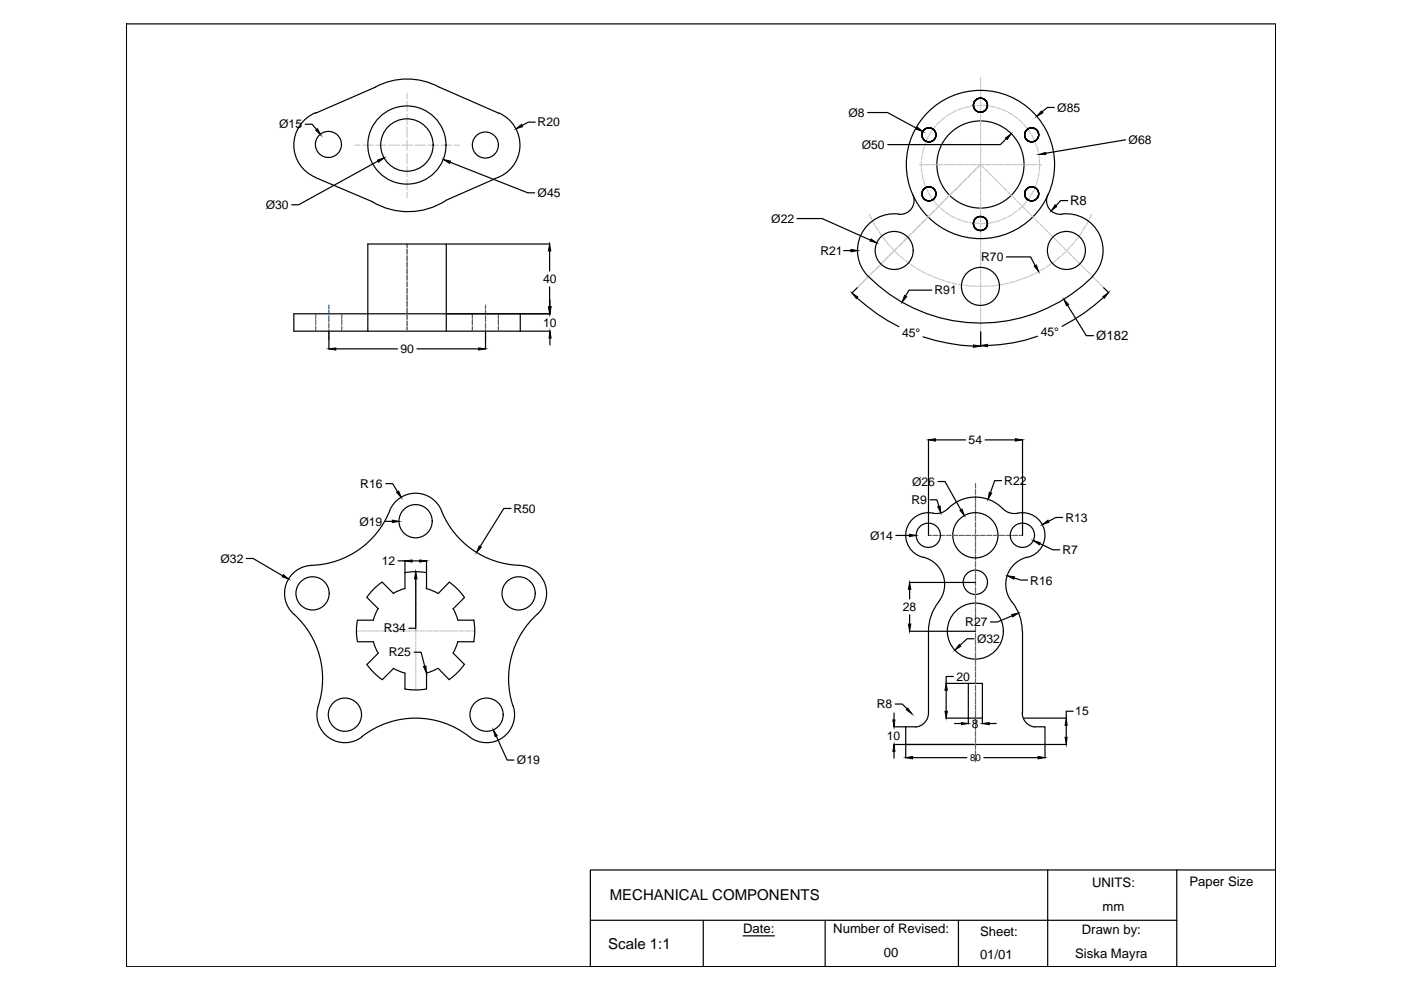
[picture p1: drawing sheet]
<svg xmlns="http://www.w3.org/2000/svg" width="297mm" height="210mm" viewBox="0 0 297 210" stroke-linecap="round" stroke-linejoin="round" font-family="sans-serif">
<g fill="none" stroke="#c7c8ca" stroke-width=".25">
<path d="M86.3 19.7v1.2M207.9 16.4v.8M207.9 17.5v1.1M207.9 18.8v1.2M75.3 30.8h1M76.9 30.8h2.2M79.7 30.8h2.2M82.4 30.8h2.3M85.2 30.8h2.2M86.3 21.4v2.2M86.3 24.2v2.2M86.3 26.9v2.2"/>
<path d="M86.3 29.7v2.2M86.3 32.5v2.2M86.3 35.2v2.3M86.3 38v2.2M88 30.8h2.2M90.7 30.8h2.3M93.5 30.8h2.2M96.3 30.8h1.1M195 34.9h.8M195.3 35.6l.2 1.1M195.3 34.2v1.2M195.5 37l.3 1.1"/>
<path d="M195.5 32.9l-.1 1.1M195.8 31.5l-.2 1.1M195.8 38.3l.4 1.1M196 34.9h1.1M196.3 30.2l-.4 1M196.3 39.6l.4 1M196.9 28.9l-.6 1.1M197.4 34.9h1.1M197.6 27.7l-.6 1M198.4 26.7l-.7 .8M198.8 34.9h1.1M199.4 25.7l-.8 .8"/>
<path d="M200.2 34.9h1.1M200.4 24.8l-.8 .7M201.6 34.9h1.1M201.6 24.1l-.9 .5M202.8 23.4l-1 .5M203 34.9h1M203.1 39.7l-.8 .8M204 38.7l-.7 .8M204.2 23l-1.1 .3M204.4 34.9h1M205 37.8l-.8 .7M205.5 22.6l-1.1 .2"/>
<path d="M205.7 34.9h1.1M206 36.8l-.8 .8M206.8 22.4l-1.1 .1M207 35.8l-.8 .8M207.1 34.9h1.6M207.1 35.6l.8-.7 .7 .7M207.9 20.2v1.2M207.9 21.6v1.1M207.9 23v1.1M207.9 24.4v1.1M207.9 25.8v1.1M207.9 27.2v1.1"/>
<path d="M207.9 28.6v1M207.9 30v1M207.9 31.4v1M207.9 32.7v1.1M207.9 34.1v1.8M207.9 36.2v1.1M207.9 37.5v1.2M207.9 38.9v1.2M208.2 22.3l-1.1 .1M208.5 22.3l1.1 .2M208.8 35.8l.8 .8M208.9 34.9h1.2"/>
<path d="M209.7 36.8l.9 .8M209.9 22.5l1.1 .2M210.3 34.9h1.2M210.8 37.8l.7 .7M211.2 22.8l1.1 .4M211.7 34.9h1.1M211.7 38.7l.8 .8M212.5 23.2l1.1 .5M212.7 39.7l.8 .8M213.1 34.9h1.1M213.7 23.8l1.1 .6M214.5 34.9h1.1"/>
<path d="M215 24.6l.8 .6M215.8 34.9h1.2M216 25.4l.9 .7M217.1 26.3l.6 .9M217.2 34.9h1.2M217.9 27.4l.7 .9M218.6 34.9h1.1M218.7 28.6l.5 .9M219.3 29.8l.4 1M219.7 39.2l-.4 1M219.8 31.1l.3 1M220 37.8l-.2 1.1"/>
<path d="M220 34.9h.8M220.2 32.4l.2 1.1M220.4 36.5l-.3 1.1M220.4 33.8v1.1M220.4 35.1v1.1M86.3 40.8v1.1M183.5 59.3l-.8 .8M184.3 45.5l.6 1M184.5 58.3l-.9 .8M185 46.8l.5 .9M185.4 57.3l-.7 .8M185.6 48l.6 .9"/>
<path d="M186.4 49.1l.6 1M186.4 56.4l-.8 .7M187.1 50.3l.7 .9M187.4 55.4l-.8 .8M188 51.4l.7 .8M188.3 54.4l-.7 .8M188.9 52.4l.8 .8M189.4 53.4l-.9 .8M189.9 53.4l.8 .8M190.3 52.4l-.7 .8M190.9 54.3l.8 .7M191.3 51.5l-.8 .7"/>
<path d="M192 55.2l.9 .7M192.3 50.5l-.8 .8M193.1 56.1l.9 .6M193.2 49.5l-.7 .8M194.3 48.5l-.8 .8M194.3 56.8l.9 .6M195.2 47.5l-.8 .8M195.5 57.5l.9 .5M196.2 46.6l-.8 .8M196.7 58.2l1 .4M196.9 40.9l.5 .9M197.2 45.6l-.8 .7"/>
<path d="M197.6 42.1l.7 .8M197.9 58.7l1.1 .4M198.2 44.6l-.8 .8M198.4 43.2l.8 .7M199.1 43.6l-.7 .8M199.2 59.2l1.1 .3M199.5 44.1l.8 .8M200.1 42.7l-.8 .7M200.5 45l.9 .6M200.5 59.7l1.1 .2M201.1 41.6l-.8 .9M201.6 45.8l1 .5"/>
<path d="M201.9 60l1.1 .2M202.1 40.7l-.8 .8M202.9 46.4l1 .4M204.2 46.8l1 .4M205.6 47.2l1 .2M206.9 47.4h1.1M207.9 40.3v1.1M207.9 41.7v1.1M207.9 43.1v1.1M207.9 44.4v1.2M207.9 45.8v1.2M207.9 47.2v1.1"/>
<path d="M207.9 48.6v1.1M207.9 50v1.1M207.9 51.4v1.1M207.9 52.8v1.1M207.9 54.2v1M207.9 55.5v1.1M207.9 56.9v1.1M207.9 58.3v1.1M207.9 59.7v1.1M209.4 47.3l-1.1 .1M210.8 47.1l-1.1 .2M212.1 46.7l-1.1 .3"/>
<path d="M213.4 46.2l-1 .4M213.7 40.7l.7 .8M213.9 60l-1 .2M214.6 45.5l-1 .5M214.7 41.6l.8 .9M215.3 59.7l-1.1 .2M215.7 44.7l-.9 .7M215.7 42.7l.7 .7M216.6 43.6l.8 .8M216.6 59.2l-1.1 .3M216.7 43.8l-.8 .7M217.6 42.8l-.7 .7"/>
<path d="M217.6 44.6l.8 .8M217.9 58.7l-1 .4M218.4 41.6l-.6 .9M218.6 45.6l.8 .7M219.1 40.4l-.5 1M219.1 58.2l-1 .4M219.6 46.6l.8 .8M220.4 57.5l-1 .5M220.5 47.5l.8 .8M221.5 48.5l.8 .8M221.6 56.8l-1 .5M222.5 49.5l.8 .8"/>
<path d="M222.7 56l-.9 .6M223.5 50.5l.8 .8M223.8 55.2l-.8 .7M224.5 51.5l.7 .7M224.9 54.3l-.9 .7M225.4 52.4l.8 .8M225.9 53.4l-.8 .8M226.4 53.4l.8 .8M226.8 52.4l-.7 .8M227.4 54.4l.8 .8M227.8 51.4l-.8 .8M228.4 55.4l.8 .8"/>
<path d="M228.6 50.3l-.6 .8M229.4 56.4l.7 .7M229.4 49.1l-.6 .9M230.1 47.9l-.5 1M230.3 57.3l.8 .8M230.8 46.7l-.5 1M231.3 58.3l.8 .8M231.5 45.5l-.5 1M232.3 59.3l.8 .8M182.5 60.2l-.7 .8M203.2 60.3l1.1 .1M204.6 60.5l1.1 .1"/>
<path d="M205.9 60.6l1.2 .1M207.3 60.7h1.2M207.9 61.1v1.1M207.9 62.5v1M207.9 63.9v1M207.9 65.2v1.1M207.9 66.6v1.1M207.9 68v1.1M207.9 69.4v1M209.8 60.6l-1.1 .1M211.2 60.5l-1.1 .1M212.6 60.3l-1.1 .1"/>
<path d="M233.2 60.2l.8 .8M75.6 133.8h.6M76.5 133.8h1.1M77.9 133.8h1.1M79.3 133.8h1M80.7 133.8h1M82 133.8h1.1M83.4 133.8h1.1M84.8 133.8h1.1M86.2 133.8h1.1M87.6 133.8h1.2M88.1 133.8v.6"/>
<path d="M88.1 134.7v1M88.1 136.1v1M88.1 137.4v1.1M88.1 138.8v1.1M89 133.8h1.1M90.4 133.8h1.1M91.8 133.8h1.1M93.2 133.8h1.1M94.6 133.8h1.1M96 133.8h1M97.4 133.8h1M98.7 133.8h1.1"/>
<path d="M100.1 133.8h.6M88.1 140.2v1.1M88.1 141.6v1.1M88.1 143v1.1M88.1 144.3v1.2M88.1 145.7v.7"/>
</g>
<g fill="none" stroke="#000" stroke-width=".25">
<path d="M26.8 5.1h243.7v199.9h-243.7zM64.7 26.3h1.5l.9 1.2M66.9 37.6l12.1 5.2a14.8 14.8 0 0 0 15.6-.3M66.9 24l12.7-5.6a14.2 14.2 0 0 1 13.5 0l12.8 5.7M66.9 23.9a7.4 7.4 0 0 0-4.6 6.8 7.4 7.4 0 0 0 4.6 6.9M80.1 34.1l-16.8 9.3h-1.4M95.4 34.4l16.5 6.5h1.5M105 37.9l-10.4 4.6M105.8 24a7.4 7.4 0 0 1 4.4 7.2 7.4 7.4 0 0 1-5.3 6.6M113.5 25.9h-1.5l-1.3 .7M184 23.9h4.2l6.2 3.3M213.4 29.4l-1.3 1.3h-23.9"/>
<path d="M223.5 22.8h-1.4l-1.2 .9M238.6 29.6l-16.9 2.9M94.6 51.7h22M116.5 53.2v4.3M169 46.3h5.3l10.2 4.6M178.9 53.1h1.5M184.2 58.7a33.6 33.6 0 0 0 47.5 0M190.5 45.4a7.8 7.8 0 0 0-7.9 4.3 7.8 7.8 0 0 0 1.5 8.9M193.5 41.3a2.95 2.95 0 0 1-3 4.1M213.4 54.5h5.1l1 1.8M222.1 41.3a2.95 2.95 0 0 0 3.1 4.1M225.2 45.4a7.8 7.8 0 0 1 7.9 4.3 7.8 7.8 0 0 1-1.5 8.9"/>
<path d="M226.4 42.5h-1.5l-1 1.1M69.7 70.2v3.8M71.2 74h13.1M78 70.2v-18.5h16.6v18.5M88.4 74h13.1M102.9 70.2v3.8M110.3 66.5v3.7M116.5 60.8v4.2M116.6 63.5v1.5M116.6 71.7v1.4M116.7 66.5h-54.4v3.7h54.4M181.7 63.2a39.5 39.5 0 0 0 8.9 6.1"/>
<path d="M181.7 61l-1.1 1.2M195.7 71.4a41.6 41.6 0 0 0 10.7 2M197.6 61.5h-4.9l-.7 1.3M207.9 70.4v3.1M220 71.3a34.6 34.6 0 0 1-10.6 2M226.3 64.7l4 6.5h1.5M234 63a40.2 40.2 0 0 1-8.8 6.2M234 61l1.1 1.1M196.9 93.2v20.3M198.3 93.3h6.4M208.9 93.3h6.4M216.8 93.2v20.3"/>
<path d="M52.2 118.4h1.5l6.3 3.7M66.1 119.9a5.9 5.9 0 0 0-5.4 3.9 5.9 5.9 0 0 0 1.6 6.4M81.7 110.5h1.5M81.8 102.5h1.5l1 1.8M82.6 108.3a5.9 5.9 0 0 1 5.5-3.7 5.9 5.9 0 0 1 5.5 3.7 18.4 18.4 0 0 0 16.5 11.6M82.6 108.3a18.4 18.4 0 0 1-16.5 11.6M84.4 118.9h1.5M85.9 118.9v2.5M87.4 118.9h1.6M90.4 118.9v2.5M108.3 107.8h-1.5l-5 8.1M110.1 119.9a5.9 5.9 0 0 1 5.4 3.9 5.9 5.9 0 0 1-1.6 6.4"/>
<path d="M189.9 113.5h2.9M195.7 118.1a5.9 5.9 0 0 1 3.3 9.5M197.2 106h1.4l.5 1.4M197.8 108.8a4.8 4.8 0 0 0-5.7 3.6 4.8 4.8 0 0 0 3.6 5.8M198.9 102.1h1.4l3.4 6M212.4 101.9h-1.5l-.9 2.5M212.6 107.9a8.2 8.2 0 0 0-12.1 .3 3.3 3.3 0 0 1-2.7 .6M212.6 107.9a3.3 3.3 0 0 0 3.2 .9M215.7 108.8a4.8 4.8 0 0 1 5.7 3.6 4.8 4.8 0 0 1-3.5 5.8M217.8 118.1a5.9 5.9 0 0 0-3.3 9.5M220.4 115.2l2.8 1.4h1.5M225.3 109.7h-1.5l-1.5 .8"/>
<path d="M62.3 130.2a18.7 18.7 0 0 1 5 20.3 5.9 5.9 0 0 0 2.8 6.1 5.9 5.9 0 0 0 6.7-.4M75.8 131.5l-.2 1.9 .2 2.6M75.8 136.1h3.4M75.8 131.5h3.4M77.8 126.7l2.4 2.4M79.2 136l1 2.5M80.2 129l-1 2.5M80.2 138.5l-2.4 2.4 1.7 1.9 1.5 1.3M81 123.4l-1.5 1.3-1.7 1.9M81 123.4l2.4 2.4M85.8 124.8l-2.4 1M85.8 121.4l2.6-.2 2 .2"/>
<path d="M85.9 121.5v3.3M87.8 138.3h1.5l.8 3M88.1 122.7v10.5h-1.4M90.4 124.8l2.4 1M90.4 121.5v3.3M92.9 125.8l2.3-2.4 2 1.7 1.2 1.5M96.1 129l1 2.5M96.1 138.5l2.4 2.4M97.1 136l-1 2.5M97.1 136.1h3.4M97.1 131.5h3.4M98.5 126.7l-2.4 2.4"/>
<path d="M100.4 131.5l.3 1.9-.3 2.6M113.9 130.2a18.4 18.4 0 0 0-5.1 19.5M192.8 133.8h14M192.8 123.5h14M192.9 125v2M192.9 130.4v1.9M199 127.6a9.9 9.9 0 0 0-2.1 6.2v17.3a3 3 0 0 1-2.8 3.1M206.5 135.4h-1.5l-1.5 1.4M214.6 127.6a9.9 9.9 0 0 1 2.1 6.2M214.6 130.5l-3.1 1.4h-1.5M215 122.5l1.4 .5h1.5M216.8 133.8v17.4"/>
<path d="M83.4 141.7l2.4 1M83.4 141.7l-2.4 2.4M85.9 142.7l-.1 3.4 2.6 .2 2-.2M90.4 142.7v3.4M92.8 141.7l-2.4 1M92.9 141.7l2.4 2.4M98.4 140.9l-1.2 1.5-2 1.7M105.2 156.1l2.3 5h1.5M108.8 149.7a5.9 5.9 0 0 1-2.2 6.7 5.9 5.9 0 0 1-7.1-.2 18.4 18.4 0 0 0-22.8 0M189.5 157.8h17.3M189.5 154.1h4.6M189.6 151.2v1.4"/>
<path d="M189.6 159.3v1.5M189.8 149.3h1.5l1 1M192 154.1v3.7h29.6M192 157.8v2.9M200.5 152.3h4.8M200.5 144.9h4.8M200.6 146.4v4.4M202.1 143.4h-1.5v1.5M202.4 153.4h1.4M205.3 144.9h3v7.4h-3zM205.3 152.3v1.2M208.3 152.3v1.2"/>
<path d="M209.7 153.4h1.5M216.7 151.1a3 3 0 0 0 2.7 3M217.1 152.3h9M219.4 154.1h2.2v3.7M221.6 157.8v2.9M221.6 157.8h4.5M226.1 153.8v2.5M227.5 150.8h-1.4v1.5M193.5 160.6h11.5M208.6 160.6h11.5M125.2 184.5h145.3v20.5h-145.3zM149.1 195.1v9.9"/>
<path d="M157.6 198.4h6.6M174.9 195.1v9.9h-49.7M203.2 195.1v9.9M222.1 184.5v10.6h-96.9M249.5 184.5v10.6M222.1 205v-9.9h27.4v9.9"/>
<circle cx="69.6" cy="30.6" r="2.76"/>
<circle cx="86.3" cy="30.8" r="8.3"/>
<circle cx="86.3" cy="30.8" r="5.6"/>
<circle cx="102.9" cy="30.8" r="2.76"/>
<circle cx="197" cy="28.6" r="1.49"/>
<circle cx="207.9" cy="34.9" r="15.7"/>
<circle cx="207.9" cy="34.9" r="9.2"/>
<circle cx="207.9" cy="22.3" r="1.49"/>
<circle cx="218.7" cy="28.6" r="1.49"/>
<circle cx="189.6" cy="53.1" r="4"/>
<circle cx="197" cy="41.1" r="1.49"/>
<circle cx="207.9" cy="47.4" r="1.49"/>
<circle cx="218.7" cy="41.1" r="1.49"/>
<circle cx="226.1" cy="53.1" r="4"/>
<circle cx="207.9" cy="60.7" r="4"/>
<circle cx="88.1" cy="110.5" r="3.5"/>
<circle cx="196.8" cy="113.5" r="2.57"/>
<circle cx="206.8" cy="113.5" r="4.8"/>
<circle cx="216.8" cy="113.5" r="2.57"/>
<circle cx="66.3" cy="125.8" r="3.5"/>
<circle cx="110" cy="125.8" r="3.5"/>
<circle cx="206.8" cy="133.8" r="5.9"/>
<circle cx="206.8" cy="123.5" r="2.57"/>
<circle cx="73.1" cy="151.5" r="3.5"/>
<circle cx="103.2" cy="151.5" r="3.5"/>
</g>
<g fill="#000" stroke="#000" stroke-width=".21">
<path d="M66.9 27.6l.4-.3 .7 1.3zM80 34l1.5-.5-1.2 .9zM94.1 33.8l1.4 .3-.2 .6zM109.4 27.3l1.2-.9 .2 .4zM194.5 27l1.2 .9-1.4-.5zM213.2 29.3l1.2-.9-.8 1.2zM220.8 23.5l.3 .4-1.3 .8zM220.3 32.8l1.4-.5v.5zM116.5 51.7l.3 1.5h-.5zM180.4 52.9l1.5 .2-1.5 .3zM184.7 50.7l1.2 .8-1.4-.4zM219.3 56.4l.4-.2 .5 1.4z"/>
<path d="M223.7 43.4l.3 .4-1.1 .9zM69.7 74l1.5-.2v.4zM101.5 73.8l1.4 .2-1.4 .2zM116.3 65h.5l-.3 1.5zM116.6 70.2l.2 1.5h-.4zM116.4 65h.4l-.2 1.5zM180.7 62.2l1.2 .8-.3 .3zM191.8 62.7l.4 .2-.9 1.2zM206.4 73.1l1.5 .3-1.5 .2zM207.9 73.3l1.5-.3v.5zM225.6 63.5l1 1.1-.5 .2zM233.8 62.9l1.2-.9-.9 1.2z"/>
<path d="M196.9 93.3l1.4-.3v.5zM215.3 93l1.5 .3-1.5 .2zM83.2 110.3l1.5 .2-1.5 .3zM84.1 104.4l.4-.3 .6 1.4zM85.9 118.9l1.5-.2v.5zM89 118.7l1.4 .2-1.4 .3zM101.6 115.7l.5 .3-1.1 1.1zM192.8 113.3l1.5 .2-1.5 .3zM198.8 107.4l.5-.1 .2 1.5zM203.5 108.2l.5-.3 .5 1.4zM209.7 104.4l.6 .2-.8 1.2zM219.1 114.6l1.4 .4-.1 .5z"/>
<path d="M221 111.2l1.2-.9 .2 .4zM60.1 121.8l1.1 1-1.4-.5zM88.1 121.2l.3 1.5h-.5zM192.6 132.3h.5l-.2 1.5zM192.9 123.5l.2 1.5h-.5zM203.4 136.6l.3 .4-1.3 .8zM214.5 130.3l1.5-.3-1.3 .8zM213.6 122.1l1.5 .2-.1 .5zM89.8 141.3l.5-.1 .1 1.5zM104.6 154.7l.8 1.3-.4 .2zM189.3 152.6h.4l-.1 1.5zM189.6 157.8l.1 1.5h-.4z"/>
<path d="M192.2 150.5l.3-.3 .9 1.2zM200.3 150.8h.6l-.3 1.5zM200.6 144.9l.3 1.5h-.6zM203.8 153.2l1.5 .2-1.5 .3zM208.3 153.4l1.4-.2v.5zM225.8 156.3h.5l-.2 1.5zM226.1 152.3l.2 1.5h-.5zM192 160.6l1.5-.2v.5zM220.1 160.4l1.5 .2-1.5 .3z"/>
</g>
<g fill="none" stroke="#105689" stroke-width=".25">
<path d="M86.3 51.7v.8M86.3 52.8v1.1M86.3 54.2v1.1M86.3 55.5v1.2M86.3 56.9v1.2M86.3 58.3v1.1M86.3 59.7v1.1M66.9 66.5v1M66.9 67.8v1.1M66.9 69.2v1M69.7 64.7v.8M69.7 65.7v1.2"/>
<path d="M69.7 67.1v1.1M69.7 68.5v1.1M69.7 69.9v1.1M69.7 71.2v.9M72.5 66.5v1M72.5 67.8v1.1M72.5 69.2v1M86.3 61.1v1.1M86.3 62.5v1.1M86.3 63.9v1.1M86.3 65.3v1M86.3 66.7v1"/>
<path d="M86.3 68.1v1M86.3 69.4v.8M100.1 66.5v1M100.1 67.8v1.1M100.1 69.2v1M102.9 64.7v.8M102.9 65.7v1.2M102.9 67.1v1.1M102.9 68.5v1.1M102.9 69.9v1.1M102.9 71.2v.9M105.7 66.5v1"/>
<path d="M105.7 67.8v1.1M105.7 69.2v1"/>
</g>
<g fill="none" stroke="#636466" stroke-width=".25">
<path d="M196.9 113.5h.7M197.8 113.5h1.1M199.2 113.5h1.1M200.6 113.5h1.1M201.9 113.5h1.2M203.3 113.5h1.2M204.7 113.5h1.1M206.1 113.5h1.4M206.8 102.5v1M206.8 103.8v1.1M206.8 105.2v1.1M206.8 106.5v1.2"/>
<path d="M206.8 107.9v1.2M206.8 109.3v1.1M206.8 110.7v1.1M206.8 112.1v1.1M206.8 113.5v1.1M206.8 114.9v1.1M206.8 116.3v1M206.8 117.7v1M206.8 119v1.1M207.8 113.5h1.1M209.2 113.5h1.1M210.6 113.5h1.1"/>
<path d="M211.9 113.5h1.1M213.3 113.5h1.1M214.7 113.5h1.1M216.1 113.5h.7M88.1 121.2v.6M88.1 122.1v1.1M88.1 123.5v1.1M88.1 124.9v1.1M88.1 126.3v1.1M88.1 127.6v1.2M88.1 129v1.2M88.1 130.4v1.1"/>
<path d="M88.1 131.8v1.1M88.1 133.2v.6M206.8 120.4v1.1M206.8 121.8v1.1M206.8 123.2v1.1M206.8 124.6v1.1M206.8 126v1M206.8 127.3v1.1M206.8 128.7v1.1M206.8 130.1v1.1M206.8 131.5v1.1M206.8 132.9v1.1"/>
<path d="M206.8 134.2v1.2M206.8 135.6v1.2M206.8 137v1.1M206.8 138.4v1.1M206.8 139.8v1.1M206.8 141.1v1.2M206.8 142.5v1.2M206.8 143.9v1.1M206.8 145.3v1.1M206.8 146.7v1.1M206.8 148.1v1.1M206.8 149.5v1.1"/>
<path d="M206.8 150.9v1M206.8 152.3v1M206.8 153.7v1M206.8 155v1.1M206.8 156.4v1.1M206.8 157.8v1.1M206.8 159.2v1.1M206.8 160.6v.9"/>
</g>
<g font-size="3.2">
<text x="129.3" y="190.8">MECHANICAL COMPONENTS</text>
<text x="129" y="201.2">Scale 1:1</text>
</g>
<g font-size="2.8">
<text x="226.9" y="43.5">R8</text>
<text x="232.4" y="72.1">Ø182</text>
<text x="231.5" y="188.1">UNITS:</text>
<text x="252.2" y="187.8">Paper Size</text>
<text x="157.6" y="197.9">Date:</text>
<text x="176.7" y="197.9">Number of Revised:</text>
<text x="233.8" y="193.1">mm</text>
<text x="187.4" y="202.9">00</text>
<text x="207.8" y="198.4">Sheet:</text>
<text x="207.8" y="203.4">01/01</text>
<text x="228" y="203.1">Siska Mayra</text>
<text x="229.4" y="198.1">Drawn by:</text>
</g>
<g font-size="2.6">
<text x="224.2" y="23.7">Ø85</text>
<text x="59.2" y="27.2">Ø15</text>
<text x="114" y="26.8">R20</text>
<text x="179.9" y="24.8">Ø8</text>
<text x="182.7" y="31.5">Ø50</text>
<text x="239.3" y="30.5">Ø68</text>
<text x="114" y="41.8">Ø45</text>
<text x="56.3" y="44.2">Ø30</text>
<text x="163.5" y="47.2">Ø22</text>
<text x="173.9" y="54.1">R21</text>
<text x="208" y="55.4">R70</text>
<text x="115.1" y="60.1">40</text>
<text x="198.1" y="62.4">R91</text>
<text x="115.1" y="69.3">10</text>
<text x="191.3" y="71.4">45°</text>
<text x="220.7" y="71.3">45°</text>
<text x="84.9" y="74.9">90</text>
<text x="205.4" y="94.2">54</text>
<text x="76.4" y="103.4">R16</text>
<text x="193.2" y="106.9">R9</text>
<text x="193.4" y="103">Ø26</text>
<text x="212.9" y="102.8">R22</text>
<text x="76.2" y="111.4">Ø19</text>
<text x="108.8" y="108.7">R50</text>
<text x="225.9" y="110.6">R13</text>
<text x="46.7" y="119.3">Ø32</text>
<text x="81" y="119.9">12</text>
<text x="184.5" y="114.4">Ø14</text>
<text x="225.2" y="117.5">R7</text>
<text x="218.4" y="123.9">R16</text>
<text x="191.4" y="129.6">28</text>
<text x="81.4" y="134.1">R34</text>
<text x="204.7" y="132.8">R27</text>
<text x="207.1" y="136.3">Ø32</text>
<text x="82.4" y="139.2">R25</text>
<text x="202.8" y="144.3">20</text>
<text x="185.9" y="150.2">R8</text>
<text x="206.1" y="154.4">8</text>
<text x="228" y="151.7">15</text>
<text x="188" y="156.9">10</text>
<text x="109.6" y="162">Ø19</text>
</g>
<text font-size="2.1" x="205.7" y="161.3">80</text>
</svg>
